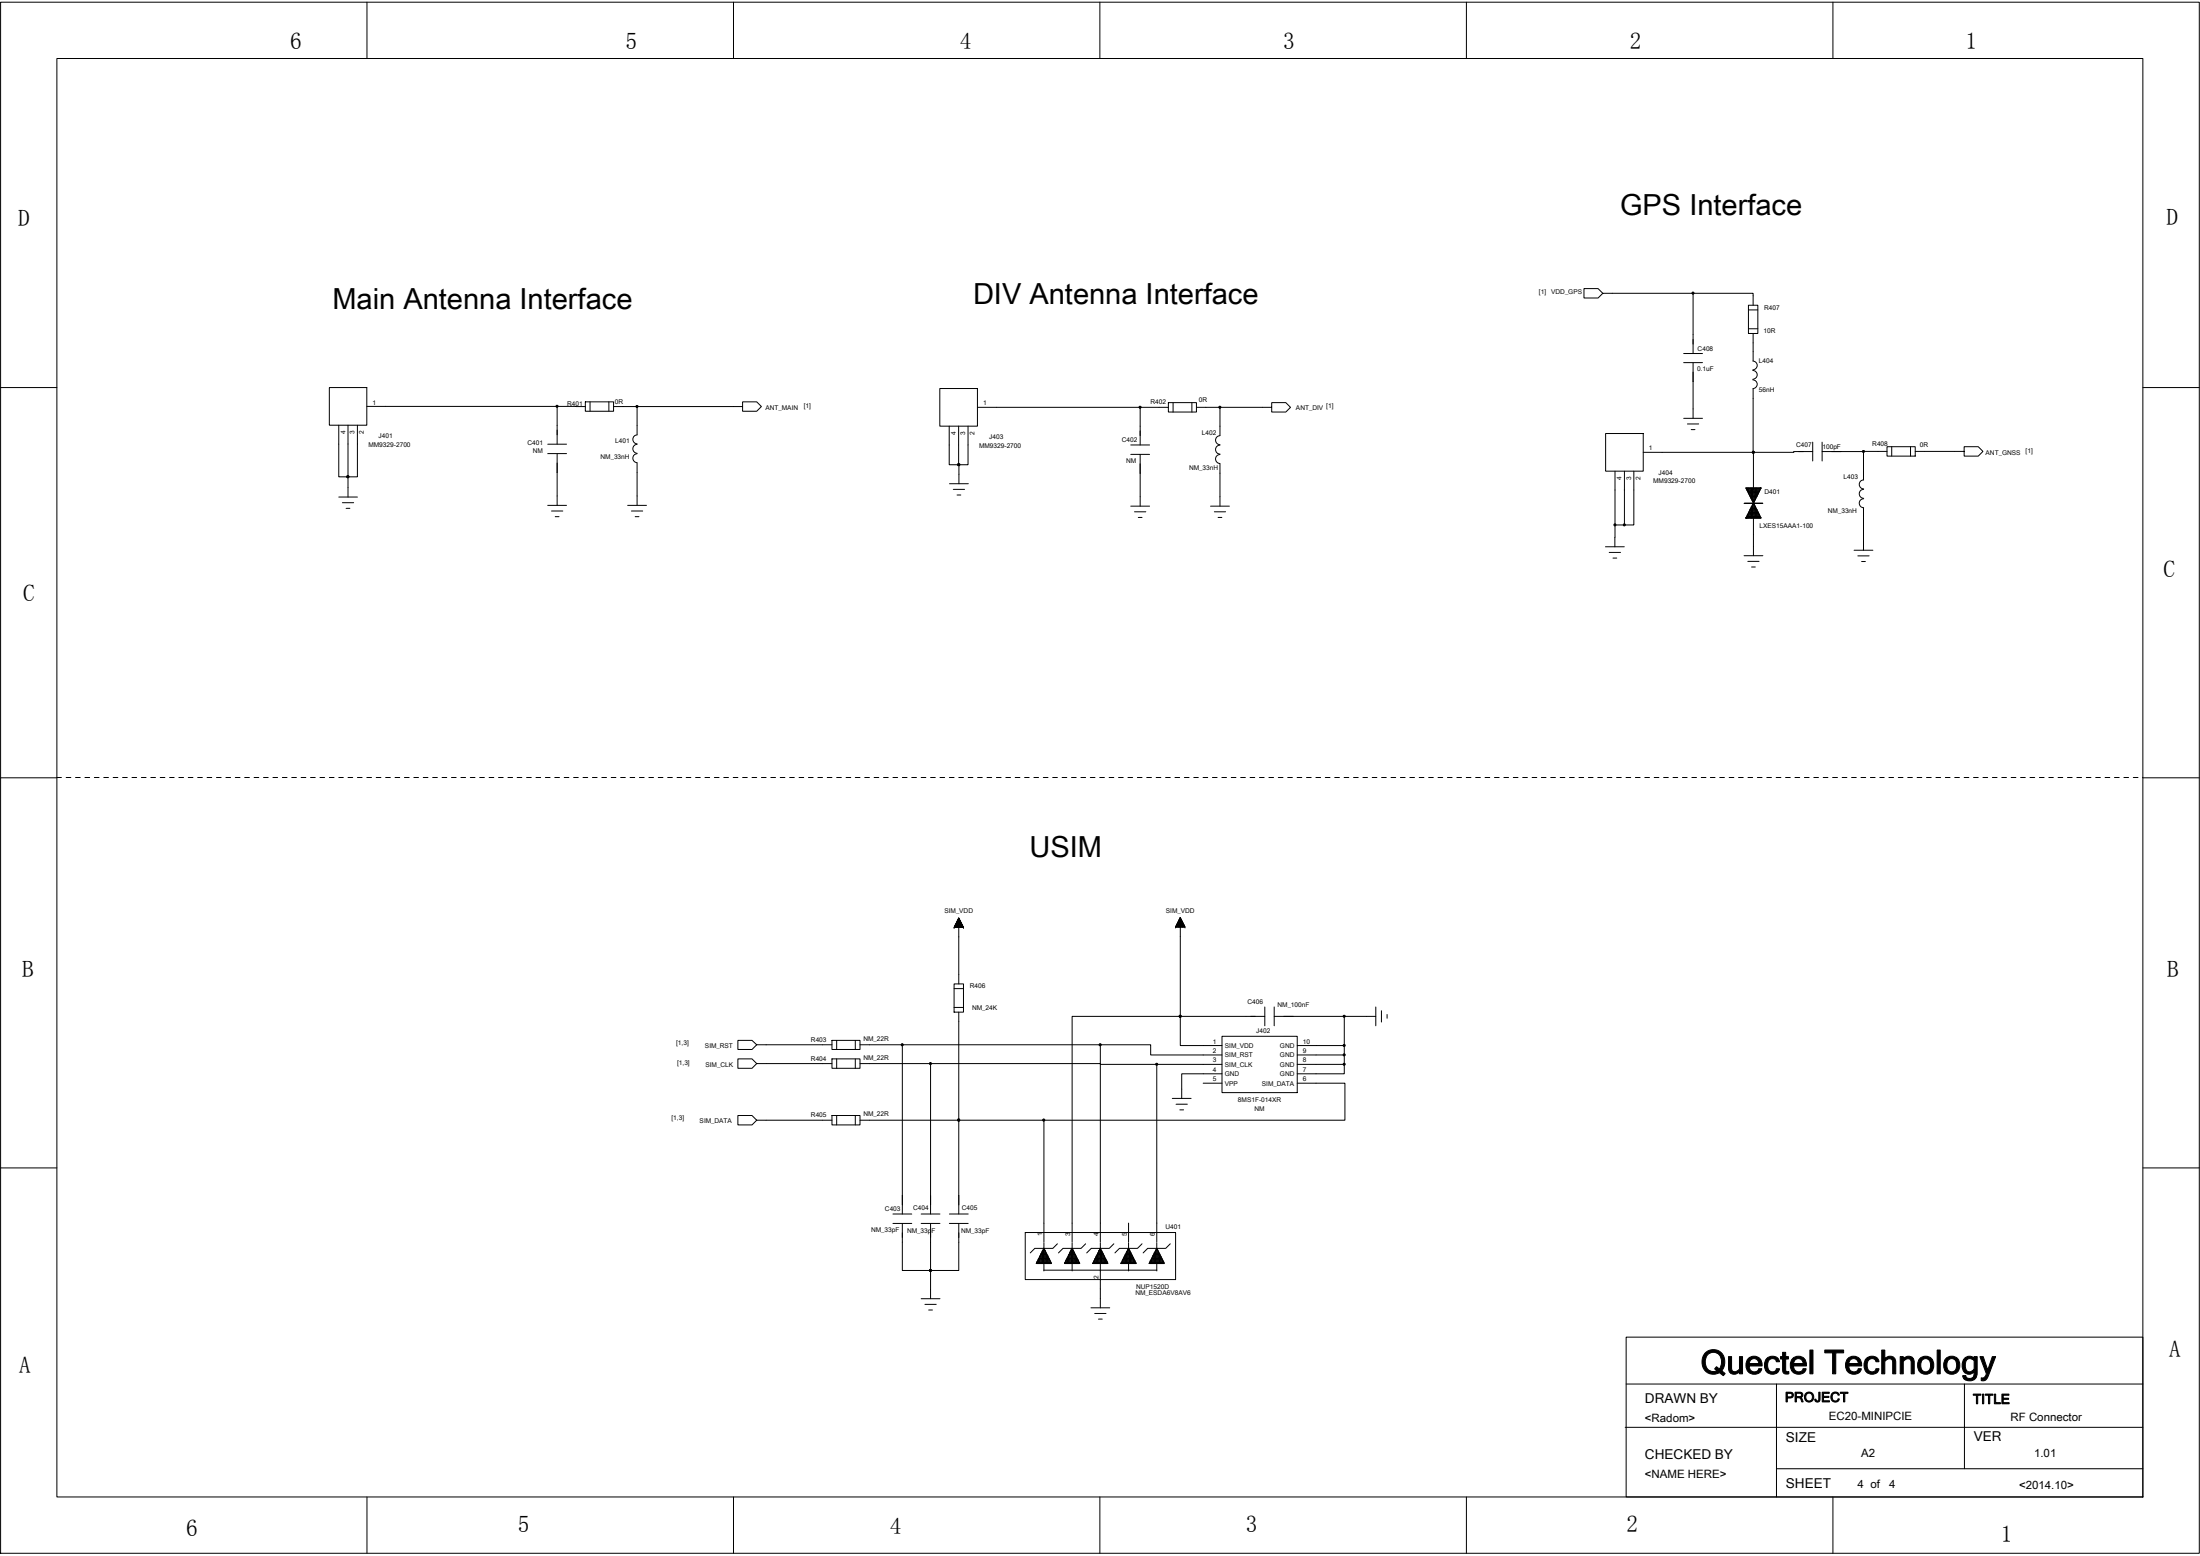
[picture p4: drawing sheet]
<svg xmlns="http://www.w3.org/2000/svg" width="297mm" height="210mm" viewBox="0 0 297 210" stroke-linecap="round" stroke-linejoin="round" font-family="sans-serif">
<g fill="none" stroke="#000" stroke-width=".14">
<path d="M.1 .3h296.8v209.3h-296.8zM7.7 7.9h281.6v194.1h-281.6zM49.5 .3v7.6M99 .3v7.6M148.5 .3v7.6M198 .3v7.6M247.5 .3v7.6M228.6 39.6h-12.2l-.6-.7h-1.9v1.3h1.9l.6-.6M228.6 39.6h8.1v1.6M228.6 39.6v8.1M.1 52.3h7.6M44.5 52.3h5v5.1h-5z"/>
<path d="M45.7 57.4v6.9h1.3v2.8M47 57.4v6.9h1.3v-6.9M49.5 54.8h25.7M74 59.9h2.5M79 54.9l-3.8-.1v5.1M79 54.2h3.8v1.3h-3.8zM79.7 54.2v1.3M82.2 54.2v1.3M86 54.9h-3.2M86 60a.6 .6 0 0 0-.6 .6 .6 .6 0 0 0 .6 .6M86 58.7a.6 .6 0 0 0-.6 .6 .6 .6 0 0 0 .6 .6M100.3 54.9v.6h1.9l.6-.6-.6-.7h-1.9v.7h-14.3v3.8"/>
<path d="M126.9 52.4h5.1v5.1h-5.1zM128.2 57.5v5.2h1.2M129.4 57.5v5.2h1.3v-5.2M132 55h25.8M153.9 55v5M157.8 54.3h3.7v1.3h-3.7zM158.4 54.3v1.3M160.9 54.3v1.3M161.5 55h3.2v3.8M164.7 55h7v-.7h1.9l.6 .7-.6 .6h-1.9v-.6M164.7 58.8a.6 .6 0 0 0-.6 .6 .6 .6 0 0 0 .6 .6M216.8 58.5h5.1v5.1h-5.1z"/>
<path d="M227.3 56.5h2.6M227.3 47.7h2.6M227.3 48.9h2.6M227.8 57.2h1.6M228.3 58h.6M228.6 48.9v7.6M236.1 41.2h1.2v3.8h-1.2zM236.1 44.4h1.2M236.1 41.8h1.2M236.7 50a.59 .59 0 0 1 .6 .6 .59 .59 0 0 1-.6 .6M236.7 48.7a.59 .59 0 0 1 .6 .6 .59 .59 0 0 1-.6 .6M236.7 51.3a.59 .59 0 0 1 .6 .6 .59 .59 0 0 1-.6 .6"/>
<path d="M236.7 52.5v8.5M236.7 45v3.7M244.7 59.7v2.5M246 59.7v2.5M289.3 52.3h7.6M45.7 67.1h2.6M46.2 67.8h1.5M46.7 68.6h.5M74 61.2h2.5M74 68.2h2.5M74.5 69h1.5M75 69.7h.5"/>
<path d="M75.2 61.2v7M84.7 68.2h2.6M85.3 69h1.5M85.8 69.7h.5M86 61.2a.6 .6 0 0 0-.6 .6 .6 .6 0 0 0 .6 .6M86 62.5v5.7M128.2 65.3h2.5M128.7 66h1.5M129.2 66.8h.5M129.5 62.7v2.6M152.7 60h2.5M152.7 61.3h2.5"/>
<path d="M152.7 68.3h2.5M153.2 69.1h1.5M153.7 69.8h.5M153.9 61.3v7M163.4 68.3h2.6M164 69.1h1.5M164.5 69.8h.5M164.7 60.1a.6 .6 0 0 0-.6 .6 .6 .6 0 0 0 .6 .6M164.7 61.3a.6 .6 0 0 0-.6 .6 .6 .6 0 0 0 .6 .6M164.7 62.6v5.7M216.8 73.8h2.5M217.3 74.5h1.5"/>
<path d="M217.8 75.3h.5M218.1 70.8l-.1 3M218.1 63.6v7.2M218.1 70.8h1.2M219.3 63.6v7.2h1.3v-7.2M235.5 67.9h2.5M235.5 75h2.5M236 75.8h1.5M236.5 76.5h.5M236.7 69.9v5.1M236.7 61v5.1M236.7 61h-14.8"/>
<path d="M244.7 60.9h-2.5v.1h-5.5M250.3 74.3h2.6M250.8 75h1.6M251.4 75.8h.5M251.6 68.6v5.7M251.6 60.9h-5.6M251.6 66a.6 .6 0 0 0-.6 .6 .6 .6 0 0 0 .6 .6M251.6 64.8a.6 .6 0 0 0-.6 .6 .6 .6 0 0 0 .6 .6M251.6 67.3a.6 .6 0 0 0-.6 .6 .6 .6 0 0 0 .6 .6M254.8 60.9h-3.2v3.8M254.8 60.3h3.8v1.3h-3.8zM255.4 60.3v1.3"/>
<path d="M258 60.3v1.3M258.6 60.9h6.6v-.6h1.9l.6 .6-.6 .7h-1.9v-.7M.1 105h7.6M7.7 104.9h.6M8.9 104.9h.7M10.2 104.9h.6M11.5 104.9h.6M12.7 104.9h.7M14 104.9h.6M15.3 104.9h.6M16.5 104.9h.7M17.8 104.9h.7"/>
<path d="M19.1 104.9h.6M20.4 104.9h.6M21.6 104.9h.7M22.9 104.9h.6M24.1 104.9h.7M25.4 104.9h.7M26.7 104.9h.6M28 104.9h.6M29.2 104.9h.7M30.5 104.9h.6M31.8 104.9h.6M33 104.9h.7"/>
<path d="M34.3 104.9h.6M35.6 104.9h.6M36.8 104.9h.7M38.1 104.9h.7M39.4 104.9h.6M40.7 104.9h.6M41.9 104.9h.7M43.2 104.9h.6M44.5 104.9h.6M45.7 104.9h.7M47 104.9h.6M48.3 104.9h.6"/>
<path d="M49.5 104.9h.7M50.8 104.9h.6M52.1 104.9h.6M53.3 104.9h.7M54.6 104.9h.6M55.9 104.9h.6M57.1 104.9h.7M58.4 104.9h.7M59.7 104.9h.6M61 104.9h.6M62.2 104.9h.7M63.5 104.9h.6"/>
<path d="M64.8 104.9h.6M66 104.9h.7M67.3 104.9h.6M68.6 104.9h.6M69.8 104.9h.7M71.1 104.9h.6M72.4 104.9h.6M73.6 104.9h.7M74.9 104.9h.6M76.2 104.9h.6M77.4 104.9h.7M78.7 104.9h.7"/>
<path d="M80 104.9h.6M81.3 104.9h.6M82.5 104.9h.7M83.8 104.9h.6M85.1 104.9h.6M86.3 104.9h.7M87.6 104.9h.6M88.9 104.9h.6M90.1 104.9h.7M91.4 104.9h.7M92.6 104.9h.7M93.9 104.9h.6"/>
<path d="M95.2 104.9h.6M96.5 104.9h.6M97.7 104.9h.7M99 104.9h.6M100.3 104.9h.6M101.5 104.9h.7M102.8 104.9h.6M104.1 104.9h.6M105.3 104.9h.7M106.6 104.9h.6M107.9 104.9h.6M109.2 104.9h.6"/>
<path d="M110.4 104.9h.7M111.7 104.9h.6M113 104.9h.6M114.2 104.9h.7M115.5 104.9h.6M116.8 104.9h.6M118 104.9h.7M119.3 104.9h.6M120.6 104.9h.6M121.8 104.9h.7M123.1 104.9h.6M124.4 104.9h.6"/>
<path d="M125.6 104.9h.7M126.9 104.9h.6M128.2 104.9h.6M129.5 104.9h.6M130.7 104.9h.7M132 104.9h.6M133.3 104.9h.6M134.5 104.9h.7M135.8 104.9h.6M137.1 104.9h.6M138.3 104.9h.7M139.6 104.9h.6"/>
<path d="M140.9 104.9h.6M142.1 104.9h.7M143.4 104.9h.6M144.7 104.9h.6M145.9 104.9h.7M147.2 104.9h.6M148.5 104.9h.6M149.8 104.9h.6M151 104.9h.7M152.3 104.9h.6M153.6 104.9h.6M154.8 104.9h.7"/>
<path d="M156.1 104.9h.6M157.4 104.9h.6M158.6 104.9h.7M159.9 104.9h.6M161.2 104.9h.6M162.4 104.9h.7M163.7 104.9h.6M165 104.9h.6M166.2 104.9h.7M167.5 104.9h.6M168.8 104.9h.6M170.1 104.9h.6"/>
<path d="M171.3 104.9h.7M172.6 104.9h.6M173.9 104.9h.6M175.1 104.9h.7M176.4 104.9h.6M177.7 104.9h.6M178.9 104.9h.7M180.2 104.9h.6M181.5 104.9h.6M182.8 104.9h.6M184 104.9h.6M185.3 104.9h.6"/>
<path d="M186.5 104.9h.7M187.8 104.9h.6M189.1 104.9h.6M190.3 104.9h.7M191.6 104.9h.7M192.9 104.9h.6M194.2 104.9h.6M195.4 104.9h.7M196.7 104.9h.6M198 104.9h.6M199.2 104.9h.7M200.5 104.9h.6"/>
<path d="M201.8 104.9h.6M203 104.9h.7M204.3 104.9h.7M205.6 104.9h.6M206.9 104.9h.6M208.1 104.9h.6M209.4 104.9h.6M210.6 104.9h.7M211.9 104.9h.7M213.2 104.9h.6M214.5 104.9h.6M215.7 104.9h.7"/>
<path d="M217 104.9h.6M218.3 104.9h.6M219.5 104.9h.7M220.8 104.9h.6M222.1 104.9h.6M223.3 104.9h.7M224.6 104.9h.7M225.9 104.9h.6M227.2 104.9h.6M228.4 104.9h.7M229.7 104.9h.6M230.9 104.9h.7"/>
<path d="M232.2 104.9h.6M233.5 104.9h.6M234.7 104.9h.7M236 104.9h.6M237.3 104.9h.6M238.5 104.9h.7M239.8 104.9h.6M241.1 104.9h.6M242.4 104.9h.6M243.6 104.9h.7M244.9 104.9h.6M246.2 104.9h.6"/>
<path d="M247.4 104.9h.7M248.7 104.9h.7M250 104.9h.6M251.3 104.9h.6M252.5 104.9h.7M253.8 104.9h.6M255 104.9h.7M256.3 104.9h.6M257.6 104.9h.6M258.8 104.9h.7M260.1 104.9h.6M261.4 104.9h.6"/>
<path d="M262.7 104.9h.6M263.9 104.9h.7M265.2 104.9h.6M266.5 104.9h.6M267.7 104.9h.7M269 104.9h.6M270.3 104.9h.6M271.5 104.9h.7M272.8 104.9h.6M274.1 104.9h.6M275.4 104.9h.6M276.6 104.9h.6"/>
<path d="M277.9 104.9h.6M279.1 104.9h.7M280.4 104.9h.6M281.7 104.9h.6M283 104.9h.6M284.2 104.9h.7M285.5 104.9h.6M286.8 104.9h.6M288 104.9h.7M289.3 105h7.6M289.3 104.9h.1M128.8 125.2h.1"/>
<path d="M128.8 132.8h1.3v3.8h-1.3zM128.8 136h1.3M128.8 133.4h1.3M128.8 125.1h1.3M128.9 125v.2M128.9 125.1h1.1v.1M128.9 125h1.1M128.9 124.9v.3M128.9 125h1.1v.2M128.9 124.9h1.1M129 124.8v.4M129 124.9h.9v.3"/>
<path d="M129 124.8h.9M129.1 124.7h.7v.5M129.1 124.6h.7v.6M129.2 124.4v.8M129.2 124.5h.5v.7M129.2 124.4h.5M129.2 124.3v.9M129.3 124.3h.4M129.3 124.2v1M129.3 124.3h.3M129.3 124.2h.3M129.3 124.1v1.1"/>
<path d="M129.3 124.2h.3v1M129.3 124.1h.3M129.4 124v1.2M129.4 124.1h.1v1.1M129.4 124h.1M129.4 123.9v1.3M129.4 124l.1 1.2M129.5 123.9h.1M129.5 123.9l.6 1.3h-1.3l.7-1.3v8.9M129.5 136.6v14.6h-13.4M129.6 124.2v1M129.7 124.3v.9"/>
<path d="M129.8 124.5h-.6l-.1 .7M129.8 124.6h-.7v.6M129.9 124.7h-.9v.5M129.9 124.7v.5M130.1 125.2h.1M158.7 125.1h.1M158.7 125.1h1.3M158.8 125h1.1M158.8 124.9v.2M158.8 124.9h1.1M158.9 124.9h1M158.9 124.8h.9"/>
<path d="M158.9 124.7v.4M158.9 124.7h.9M159 124.7h.8M159 124.6v.5M159 124.6h.7M159 124.5v.6M159 124.5h.7M159.1 124.3v.8M159.1 124.4h.5M159.1 124.2v.9M159.1 124.3h.5M159.2 124.1v1"/>
<path d="M159.2 124.2h.3M159.2 124v1.1M159.2 124.1h.3M159.3 124.1h.2M159.3 124h.1M159.3 125.1l.1-1.3 .6 1.3h-1.3l.7-1.3v13.4h-14.6v30.4M159.3 123.9h.1M159.4 123.8h.1M159.4 137.2h.1M159.4 137.2h11.4M159.4 137.2v3.9h5.6M159.4 123.9v1.2"/>
<path d="M159.4 124h-.1v1.1M159.4 124v1.1M159.5 124.1v1M159.5 124.2v.9M159.6 124.3v.8M159.6 124.4v.7M159.7 124.5v.6M159.7 124.6v.5M159.8 124.7v.4M159.8 124.8h-.9v.3M159.8 124.8v.3M159.9 124.9v.2"/>
<path d="M159.9 125h-1.1v.1M159.9 125v.1M160 125.1h.1M165 139.8h10.2v7.6h-10.2zM170.8 135.9v2.5M172 137.2h13.8M172 135.9v2.5M181.5 137.2v5.2M185.8 135.9v2.5M186.5 136.4v1.5M187.3 136.9v.5M.1 157.6h7.6"/>
<path d="M112.3 141h-10.1l-.7 .6h-1.9v-1.2h1.9l.7 .6M112.3 143.5h-10.1l-.7 .7h-1.9v-1.3h1.9l.7 .6M112.3 151.2h-10.1l-.7 .6h-1.9v-1.3h1.9l.7 .7M112.3 140.4h3.8v1.2h-3.8zM112.3 142.9h3.8v1.3h-3.8zM112.3 150.5h3.8v1.3h-3.8zM113 140.4v1.2M113 142.9v1.3M113 150.5v1.3M115.5 140.4v1.2M115.5 142.9v1.3M115.5 150.5v1.3"/>
<path d="M116.1 143.5h9.5M121.8 141h-5.7M121.8 141v22.8M121.8 141h26.8v26.6M125.6 143.5v20.3M125.6 143.5h23v.1h7.6M129.5 151.2h.1M129.5 151.2v12.6M129.5 151.2h11.4v16.4M148.6 141h6.8v1.4h9.6M158.3 148.2h2.5M158.8 149h1.5"/>
<path d="M159.3 149.8h.5M162.5 146.2h2.5M165 144.9h-5.4v3.3M165 143.6h-8.8v24M175.2 146.2h6.4v5h-40.7M181.5 142.4v2.5h-6.3M181.5 141.1h-6.3M181.5 142.4h-6.3M181.5 143.6h-6.3M289.3 157.6h7.6M120.6 165.1h2.5M120.6 163.8h2.5"/>
<path d="M121.8 165.1v6.3h3.8v-6.3M124.4 175.3h2.5M124.4 165.1h2.5M124.4 163.8h2.5M124.9 176h1.5M125.4 176.8h.5M128.2 165.1h2.5M128.2 163.8h2.5M129.5 165.1v6.3h-3.9v3.9M138.4 166.3h20.3v6.4h-20.3zM140.9 168.5h-1.2l-.6 .6M140.9 167.7v.8"/>
<path d="M140.9 170.5v1M140.9 171.4h15.3M142.8 167.9l-.6 .6h-1.3M144.8 167.7v.8M144.8 168.5h-1.3l-.6 .6M144.8 170.5v1M146.6 167.9l-.6 .6h-1.2M147.3 176.5h2.5M147.8 177.2h1.5M148.3 178h.5M148.6 168.5h-1.3l-.6 .6M148.6 167.7v.8"/>
<path d="M148.6 170.5v6M150.4 167.9l-.6 .6h-1.2M152.4 168.5h-1.3l-.6 .6M152.4 165.1v2.5M152.4 167.7v.8M152.4 170.5v1M154.2 167.9l-.6 .6h-1.2M156.2 168.5h-1.2l-.7 .6M156.2 167.7v.8M156.2 170.5v1M158 167.9l-.6 .6h-1.2M219.4 192.6h69.9"/>
<path d="M219.6 180.4h69.7v21.6h-69.7zM219.6 186.8h69.7M239.9 198.2h49.4M239.9 186.8v15.2M265.2 186.8v11.4M49.5 202v7.6M99 202v7.6M148.5 202v7.6M198 202v7.6M247.5 202v7.6"/>
</g>
<g fill="none" stroke="#000" stroke-width=".17">
<path d="M235.5 67.9h2.5M235.7 65.8h2.1l-1.1 2.1zM235.8 65.8v.1M235.9 69.7h1.7M235.9 66.1h1.7M235.9 69.5v.4M235.9 69.5h1.7M235.9 65.8v.5M236 69.3h1.5M236 66.5h1.5M236.1 69.1v.8M236.1 69.2h1.3"/>
<path d="M236.1 65.8v.8M236.2 69h1.1M236.2 66.8h1.1M236.3 68.7v1.2M236.3 68.8h.9M236.3 65.8v1.2M236.3 67h.9M236.4 68.6h.7M236.4 67.2h.7M236.5 68.4v1.5M236.5 68.4h.5M236.5 65.8v1.5"/>
<path d="M236.5 67.4h.5M236.6 68.3h.3M236.6 67.5h.3M236.6 68v1.9M236.6 68.1h.3M236.6 65.8v1.9M236.7 67.7h.1M236.7 67.9h.1M236.7 67.9l1.1 2h-2.1zM236.8 68v1.9M236.8 65.8v2M237 68.4v1.5"/>
<path d="M237 65.8v1.6M237.2 68.7v1.2M237.2 65.8v1.2M237.4 69.1v.8M237.4 65.8v.9h-1.3M237.5 69.4v.5M237.5 65.8v.5h-1.5M237.7 69.8v.1M237.7 65.8v.1h-1.9M237.7 69.8l-1.9 .1M140 170.4h1.9M140 170.3v.2"/>
<path d="M140.1 170.2h1.7v.3M140.2 170h1.5M140.2 169.9v.6M140.2 169.8h1.4v.7M140.4 169.7h1.1M140.4 169.5v1M140.4 169.5h1.1v1M140.5 169.3h.8M140.6 169.2v1.3M140.6 169.1h.7v1.4M140.7 169h.5M140.7 168.8v1.7"/>
<path d="M140.8 168.8h.3v1.7M140.9 168.6h.1M140.9 168.5v2M140.9 168.5l1.1 2h-2.1zM143.8 170.4v.1M143.8 170.4h1.9M143.9 170.2h1.7M143.9 170.1v.4M144 170h1.5M144.1 169.8h1.3M144.1 169.7v.8M144.2 169.7h1.1"/>
<path d="M144.2 169.5h1.1M144.3 169.3v1.2M144.3 169.3h.9M144.4 169.1h.7M144.5 169v1.5M144.5 169h.5M144.6 168.8h.3M144.6 168.6v1.9M144.7 168.6h.1v1.9M144.8 168.5l1 2h-2.1zM145 169v1.5M145.2 169.3v1.2"/>
<path d="M145.3 169.7v.8M145.5 170v.5M145.7 170.4v.1M147.6 170.4h1.9M147.7 170.2v.3M147.7 170.2h1.7M147.8 170h1.5M147.8 169.9v.6M147.9 169.8h1.3M148 169.7h1.1M148 169.5v1M148.1 169.5h1"/>
<path d="M148.1 169.3h.9M148.3 169h.5M148.5 168.6h.1M148.6 168.5v2M148.6 168.5l1 2h-2.1zM148.7 168.8h-.3v1.7M148.7 168.8v1.7M148.9 169.1h-.7v1.4M148.9 169.2v1.3M149.1 169.5v1M149.3 169.9v.6M149.5 170.2v.3"/>
<path d="M151.4 170.4v.1M151.4 170.4h1.9M151.5 170.2h1.7M151.6 170v.5M151.6 170h1.5M151.7 169.8h1.4M151.8 169.7v.8M151.8 169.7h1.1M151.9 169.5h1M151.9 169.3v1.2M152 169.3h.8M152 169.1h.7"/>
<path d="M152.1 168.9v1.6M152.1 169h.5M152.2 168.8h.3M152.3 168.6v1.9M152.3 168.6h.1M152.4 168.5l1 2h-2zM152.5 168.7v1.8M152.7 169v1.5M152.8 169.4v1.1M153 169.7v.8M153.2 170.1v.4M153.4 170.4v.1"/>
<path d="M155.2 170.4h1.9M155.3 170.2v.3M155.3 170.2h1.8M155.4 170h1.5M155.5 169.8v.7M155.5 169.8h1.4M155.6 169.7h1.2M155.7 169.4v1.1M155.7 169.5h1M155.8 169.3h.8M155.8 169.1h.7M155.8 169.1v1.4"/>
<path d="M156 169h.4M156 168.8h.3M156 168.7v1.8M156.1 168.6h.1M156.2 168.5l1 2h-2zM156.2 168.5v2M156.4 168.9v1.6M156.6 169.2v1.3M156.7 169.6v.9M156.9 169.9v.6M157.1 170.3v.2"/>
</g>
<g fill="#000" stroke="#000" stroke-width=".14">
<path d="M228.5 39.5h.2v.2h-.2z" fill-rule="evenodd"/>
<path d="M75.1 54.7h.2v.2h-.2z" fill-rule="evenodd"/>
<path d="M85.9 54.7h.2v.2h-.2z" fill-rule="evenodd"/>
<path d="M153.8 54.9h.2v.2h-.2z" fill-rule="evenodd"/>
<path d="M164.6 54.9h.2v.2h-.2z" fill-rule="evenodd"/>
<path d="M46.9 64.2h.2v.2h-.2z" fill-rule="evenodd"/>
<path d="M46.9 64.2h.2v.2h-.2z" fill-rule="evenodd"/>
<path d="M129.3 62.6h.2v.2h-.2z" fill-rule="evenodd"/>
<path d="M129.4 62.6h.2v.2h-.2z" fill-rule="evenodd"/>
<path d="M217.9 70.7h.2v.2h-.2z" fill-rule="evenodd"/>
<path d="M219.2 70.7h.2v.2h-.2z" fill-rule="evenodd"/>
<path d="M236.6 60.9h.2v.2h-.2z" fill-rule="evenodd"/>
<path d="M236.6 60.9h.2v.2h-.2z" fill-rule="evenodd"/>
<path d="M251.5 60.8h.2v.2h-.2z" fill-rule="evenodd"/>
<path d="M159.2 137h.2v.2h-.2z" fill-rule="evenodd"/>
<path d="M159.2 137h.2v.2h-.2z" fill-rule="evenodd"/>
<path d="M181.4 137h.2v.2h-.2z" fill-rule="evenodd"/>
<path d="M121.7 140.9h.2v.2h-.2z" fill-rule="evenodd"/>
<path d="M125.5 143.4h.2v.2h-.2z" fill-rule="evenodd"/>
<path d="M129.3 151h.2v.2h-.2z" fill-rule="evenodd"/>
<path d="M129.3 151h.2v.2h-.2z" fill-rule="evenodd"/>
<path d="M156.1 143.5h.2v.2h-.2z" fill-rule="evenodd"/>
<path d="M181.4 141h.2v.2h-.2z" fill-rule="evenodd"/>
<path d="M181.4 142.3h.2v.2h-.2z" fill-rule="evenodd"/>
<path d="M181.4 143.5h.2v.2h-.2z" fill-rule="evenodd"/>
<path d="M125.5 171.3h.2v.2h-.2z" fill-rule="evenodd"/>
<path d="M125.5 171.3h.2v.2h-.2z" fill-rule="evenodd"/>
<circle cx="140.9" cy="151.1" r=".15"/>
<circle cx="148.5" cy="141" r=".15"/>
</g>
<text font-size="4.5" x="229.6" y="185.4">Quectel Technology</text>
<g font-size="3.9">
<text x="218.7" y="29.1">GPS Interface</text>
<text x="44.9" y="41.8">Main Antenna Interface</text>
<text x="131.4" y="41">DIV Antenna Interface</text>
<text x="139" y="115.7">USIM</text>
</g>
<g font-size="3.2">
<text x="39.2" y="6.6">6</text>
<text x="84.5" y="6.6">5</text>
<text x="129.6" y="6.6">4</text>
<text x="173.2" y="6.6">3</text>
<text x="220.1" y="6.6">2</text>
<text x="265.4" y="6.6">1</text>
<text x="2.5" y="30.5">D</text>
<text x="292.5" y="30.4">D</text>
<text x="292.1" y="77.8">C</text>
<text x="3.1" y="81.1">C</text>
<text x="3" y="131.8">B</text>
<text x="292.6" y="131.8">B</text>
<text x="2.6" y="185.3">A</text>
<text x="292.9" y="183.1">A</text>
<text x="25.1" y="207.3">6</text>
<text x="69.9" y="206.8">5</text>
<text x="120.1" y="207">4</text>
<text x="168.2" y="206.8">3</text>
<text x="219.6" y="206.8">2</text>
<text x="270.1" y="208">1</text>
</g>
<g font-size="1.8">
<text x="222.1" y="189.3">DRAWN BY</text>
<text x="241" y="189.2">PROJECT</text>
<text x="266.4" y="189.4">TITLE</text>
<text x="222.1" y="196.9">CHECKED BY</text>
<text x="241.1" y="194.6">SIZE</text>
<text x="266.5" y="194.5">VER</text>
<text x="241.1" y="200.7">SHEET</text>
</g>
<g font-size="1.5">
<text x="222.1" y="191.9">&lt;Radom&gt;</text>
<text x="246.9" y="191.6">EC20-MINIPCIE</text>
<text x="271.5" y="191.7">RF Connector</text>
<text x="251.3" y="196.6">A2</text>
<text x="274.6" y="196.6">1.01</text>
<text x="222.1" y="199.5">&lt;NAME HERE&gt;</text>
<text x="250.8" y="200.7">4 of</text>
<text x="255.1" y="200.7">4</text>
<text x="272.6" y="200.9">&lt;2014.10&gt;</text>
</g>
<g font-size=".9">
<text x="207.8" y="39.7">[1]</text>
<text x="209.4" y="39.7">VDD_GPS</text>
<text x="238.2" y="41.8">R407</text>
<text x="229.2" y="47.4">C408</text>
<text x="238.1" y="44.9">10R</text>
<text x="229.1" y="50.1">0.1uF</text>
<text x="237.5" y="48.9">L404</text>
<text x="237.5" y="52.9">56nH</text>
<text x="46.6" y="58.6" transform="rotate(-90 46.6 58.6)">4</text>
<text x="47.9" y="58.6" transform="rotate(-90 47.9 58.6)">3</text>
<text x="49.1" y="58.6" transform="rotate(-90 49.1 58.6)">2</text>
<text x="50.3" y="54.6">1</text>
<text x="51.1" y="59.2">J401</text>
<text x="76.6" y="54.7">R401</text>
<text x="83" y="54.5">0R</text>
<text x="83.1" y="59.8">L401</text>
<text x="103.4" y="55.4">ANT_MAIN</text>
<text x="108.5" y="55">[1]</text>
<text x="129" y="58.8" transform="rotate(-90 129 58.8)">4</text>
<text x="130.3" y="58.8" transform="rotate(-90 130.3 58.8)">3</text>
<text x="131.6" y="58.8" transform="rotate(-90 131.6 58.8)">2</text>
<text x="132.7" y="54.7">1</text>
<text x="133.6" y="59.3">J403</text>
<text x="151.5" y="59.7">C402</text>
<text x="155.3" y="54.5">R402</text>
<text x="161.9" y="54.3">0R</text>
<text x="162.3" y="58.7">L402</text>
<text x="175" y="55.4">ANT_DIV</text>
<text x="179.1" y="55.1">[1]</text>
<text x="49.7" y="60.3">MM9329-2700</text>
<text x="71.2" y="60.1">C401</text>
<text x="71.9" y="61.1">NM</text>
<text x="81.1" y="62">NM_33nH</text>
<text x="132.2" y="60.4">MM9329-2700</text>
<text x="152.1" y="62.5">NM</text>
<text x="160.5" y="63.5">NM_33nH</text>
<text x="218.9" y="64.8" transform="rotate(-90 218.9 64.8)">4</text>
<text x="220.2" y="64.8" transform="rotate(-90 220.2 64.8)">3</text>
<text x="221.5" y="64.8" transform="rotate(-90 221.5 64.8)">2</text>
<text x="222.6" y="60.8">1</text>
<text x="223.2" y="65.2">MM9329-2700</text>
<text x="223.9" y="64.1">J404</text>
<text x="242.5" y="60.3">C407</text>
<text x="246.1" y="60.6">100pF</text>
<text x="248.9" y="64.6">L403</text>
<text x="252.8" y="60.2">R408</text>
<text x="259.2" y="60.3">0R</text>
<text x="268.1" y="61.4">ANT_GNSS</text>
<text x="273.5" y="61.1">[1]</text>
<text x="237.6" y="71.3">LXES15AAA1-100</text>
<text x="238.2" y="66.6">D401</text>
<text x="246.8" y="69.2">NM_33nH</text>
<text x="127.5" y="123.3">SIM_VDD</text>
<text x="157.4" y="123.2">SIM_VDD</text>
<text x="130.9" y="133.4">R406</text>
<text x="131.3" y="136.3">NM_24K</text>
<text x="168.4" y="135.5">C406</text>
<text x="172.5" y="135.8">NM_100nF</text>
<text x="91.3" y="141">[1,3]</text>
<text x="91.4" y="143.7">[1,3]</text>
<text x="95.2" y="141.4">SIM_RST</text>
<text x="109.5" y="140.6">R403</text>
<text x="109.5" y="143.2">R404</text>
<text x="116.6" y="140.5">NM_22R</text>
<text x="116.6" y="143.1">NM_22R</text>
<text x="163.7" y="140.8">1</text>
<text x="163.7" y="142.1">2</text>
<text x="163.7" y="143.4">3</text>
<text x="165.4" y="141.4">SIM_VDD</text>
<text x="165.4" y="142.7">SIM_RST</text>
<text x="165.4" y="144">SIM_CLK</text>
<text x="169.6" y="139.3">J402</text>
<text x="172.8" y="144">GND</text>
<text x="172.8" y="142.7">GND</text>
<text x="172.8" y="141.4">GND</text>
<text x="175.9" y="143.4">8</text>
<text x="175.9" y="142.1">9</text>
<text x="175.9" y="140.8">10</text>
<text x="95.2" y="144">SIM_CLK</text>
<text x="163.7" y="144.7">4</text>
<text x="163.7" y="145.9">5</text>
<text x="165.4" y="145.2">GND</text>
<text x="165.4" y="146.5">VPP</text>
<text x="167.1" y="148.7">8MS1F-014XR</text>
<text x="169.4" y="150">NM</text>
<text x="170.4" y="146.5">SIM_DATA</text>
<text x="172.8" y="145.2">GND</text>
<text x="175.9" y="145.9">6</text>
<text x="175.9" y="144.7">7</text>
<text x="90.7" y="151.2">[1,3]</text>
<text x="94.5" y="151.6">SIM_DATA</text>
<text x="109.5" y="150.8">R405</text>
<text x="116.6" y="150.6">NM_22R</text>
<text x="117.6" y="166.2">NM_33pF</text>
<text x="119.5" y="163.4">C403</text>
<text x="122.5" y="166.3">NM_33pF</text>
<text x="123.3" y="163.2">C404</text>
<text x="129.8" y="166.4">NM_33pF</text>
<text x="129.9" y="163.3">C405</text>
<text x="140.7" y="166.8" transform="rotate(-90 140.7 166.8)">1</text>
<text x="144.5" y="166.8" transform="rotate(-90 144.5 166.8)">3</text>
<text x="148.3" y="166.8" transform="rotate(-90 148.3 166.8)">4</text>
<text x="152.1" y="166.8" transform="rotate(-90 152.1 166.8)">5</text>
<text x="155.9" y="166.8" transform="rotate(-90 155.9 166.8)">6</text>
<text x="157.4" y="165.8">U401</text>
<text x="148.3" y="172.7" transform="rotate(-90 148.3 172.7)">2</text>
<text x="153.4" y="173.9">NUP1520D</text>
<text x="153.3" y="174.8">NM_ESDA6V8AV6</text>
</g>
</svg>
